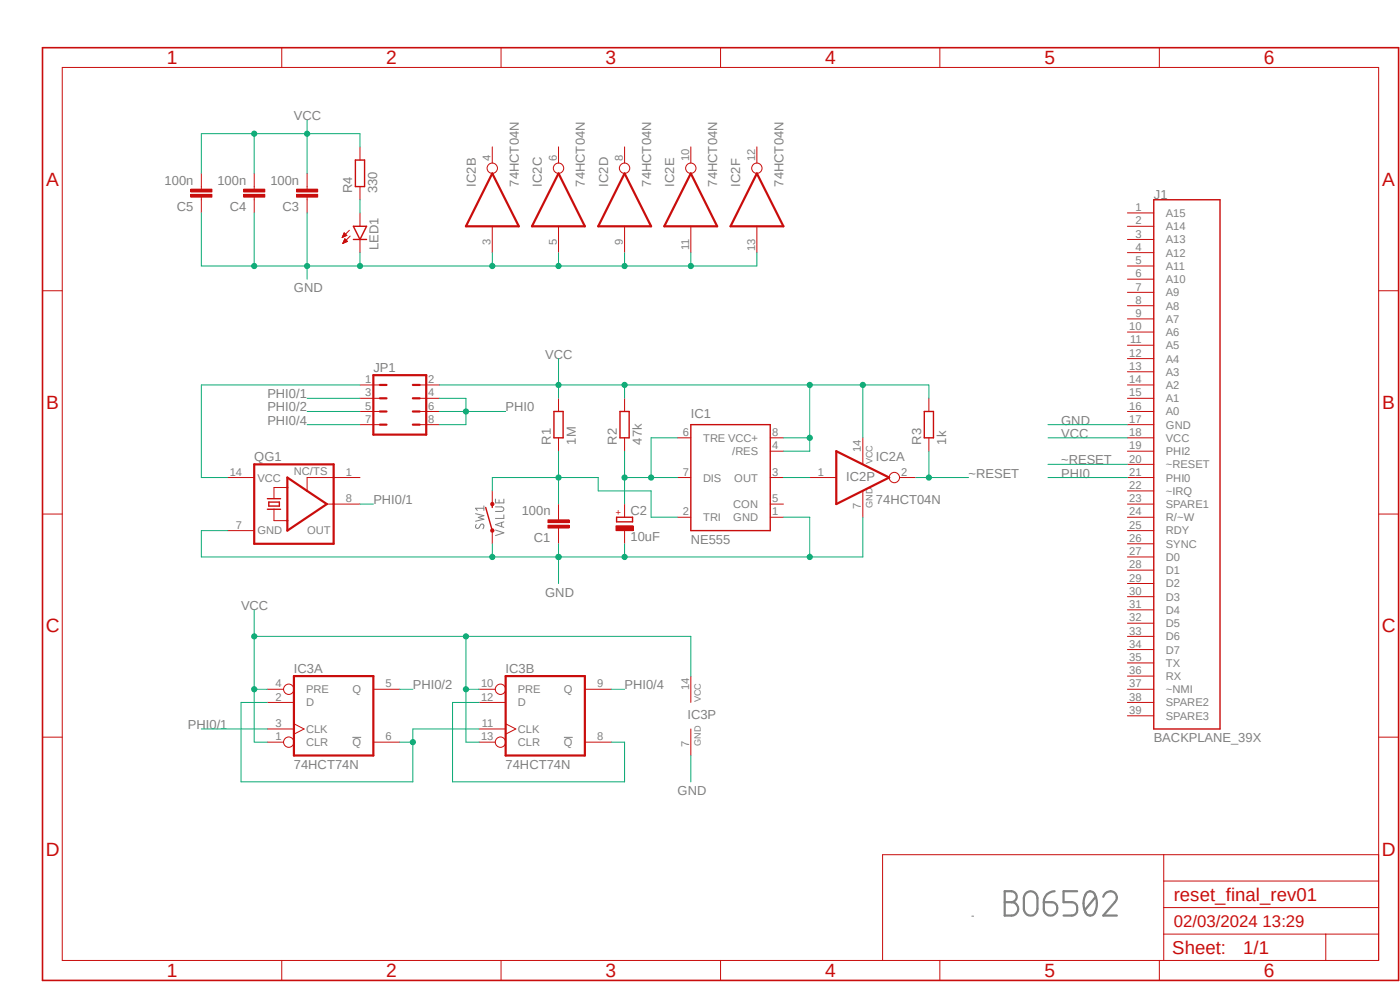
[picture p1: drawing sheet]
<svg xmlns="http://www.w3.org/2000/svg" width="297mm" height="210mm" viewBox="0 0 297 210" stroke-linecap="round" stroke-linejoin="round" font-family="sans-serif">
<path d="M8.4 9.7l288.7 198.9M297.1 9.8l-288.7 198.8" fill="none" stroke="#fff" stroke-width=".21"/>
<g fill="none" stroke="#808080" stroke-width=".21">
<path d="M100.9 109l1.8 .4-1.2 .4 1.2 .4-1.8 .4M101 111.3a.48 .48 0 0 0-.1 .4 .48 .48 0 0 0 .4 .4l.3-.2 .3-.5a.38 .38 0 0 1 .5-.2 .38 .38 0 0 1 .3 .3l-.3 .7M102.7 107.8h-1.8l.4 .5M102.7 107.3v1M105.1 107.5h1.3a.49 .49 0 0 1 .5 .5 .49 .49 0 0 1-.5 .5h-1.3M105.1 112.4l1.8 .6-1.8 .6M105.1 105.9v.8h1.8v-.8M105.9 106v.7M106.4 110.8v.9M106.9 110.7l-1.8 .6 1.8 .6M106.9 109.2v.8h-1.8M74.8 156.4h1.8"/>
<path d="M119.6 156.4h1.9M206.2 194.4h.3"/>
</g>
<path d="M213.1 189.1h1.5a1.17 1.17 0 0 1 1.1 1.1 1.17 1.17 0 0 1-1.1 1.2 1.42 1.42 0 0 1 1.4 1.4 1.42 1.42 0 0 1-1.4 1.4h-1.5zM213.1 191.4h1.5M217.8 189.4a1.43 1.43 0 0 1 1.5-.2 1.43 1.43 0 0 1 .8 1.3v2.3a1.44 1.44 0 0 1-1.4 1.4 1.44 1.44 0 0 1-1.5-1.4v-2.3l.3-.8zM221.4 191.4h1.7a1.43 1.43 0 0 1 1.2 1.6 1.43 1.43 0 0 1-1.5 1.2 1.43 1.43 0 0 1-1.4-1.4zM223.7 189.1a2.24 2.24 0 0 0-2.3 2.3M228.5 189.1h-2.9v2.3h1.8a1.44 1.44 0 0 1 1.1 1.4 1.44 1.44 0 0 1-1.1 1.4h-1.8M230.4 189.5a1.04 1.04 0 0 1 1-.4 1.04 1.04 0 0 1 .9 .7 4 4 0 0 1-.4 4.3 1.24 1.24 0 0 1-1.9-1.2 4.4 4.4 0 0 1 .4-3.4zM232.5 190.2l-2.4 2.9M234.1 190.2a1.42 1.42 0 0 1 2-1 1.42 1.42 0 0 1 .4 2.2l-2.4 2.8h2.8" fill="none" stroke="#808080" stroke-width=".47"/>
<g fill="none" stroke="#c90d0c" stroke-width=".21">
<path d="M65.2 39.6v.5M65.2 41.8v.6M239.2 45.2h5.6M239.2 48h5.6M239.2 50.8h5.6M239.2 53.6h5.6M239.2 56.4h5.6M239.2 59.2h5.6M239.2 62h5.6M239.2 64.9h5.6M239.2 67.6h5.6M239.2 70.4h5.6"/>
<path d="M239.2 73.2h5.6M239.2 76.1h5.6M239.2 78.9h5.6M239.2 81.7h5.6M239.2 84.5h5.6M239.2 87.3h5.6M239.2 90.1h5.6M239.2 92.9h5.6M239.2 95.7h5.6M239.2 98.5h5.6M48.3 101.3h5.6M48.3 112.6h5.6"/>
<path d="M58.1 108v2.4h2.9M61 103.4h-2.9v2.4M69.3 106.9h7.1M76.4 101.3h-11.2v2.8M239.2 101.3h5.6M239.2 104.1h5.6M239.2 106.9h5.6M239.2 109.7h5.6M239.2 112.6h5.6M239.2 115.4h5.6M239.2 118.2h5.6M239.2 120.9h5.6"/>
<path d="M239.2 123.8h5.6M239.2 126.6h5.6M239.2 129.4h5.6M239.2 132.2h5.6M239.2 135h5.6M239.2 137.8h5.6M239.2 140.6h5.6M239.2 143.4h5.6M239.2 146.2h5.6M239.2 149h5.6M239.2 151.8h5.6"/>
</g>
<path d="M244.8 42.4h14v112.2h-14zM56.7 108h2.8M56.7 105.8h2.8M57 106.5h2.3v.9h-2.3z" fill="none" stroke="#c90d0c" stroke-width=".3"/>
<path d="M53.9 98.5h16.9v16.9h-16.9zM61 101.3l8.3 5.6-8.3 5.7z" fill="none" stroke="#c90d0c" stroke-width=".47"/>
<path d="M62.9 40.1h4.5v.6h-4.5z" fill-rule="evenodd" fill="#c90d0c"/>
<path d="M62.9 40.1h4.5v.6h-4.5z" fill="none" stroke="#c90d0c" stroke-width=".21"/>
<path d="M62.9 41.2h4.5v.6h-4.5z" fill-rule="evenodd" fill="#c90d0c"/>
<g fill="none" stroke="#c90d0c" stroke-width=".21">
<path d="M53.9 39.6v.5M65.2 36.8v2.8M76.4 31.2v2.8M76.4 39.6v2.8M53.9 41.8v.6M62.9 41.2h4.5v.6h-4.5zM65.2 42.4v2.8M72.6 50.4h.1M72.6 50.2h.3M72.7 50.2h.4M72.7 50h.6M72.7 51.6h.1"/>
<path d="M72.8 50h.8M72.8 51.5h.2M72.8 49.9h.6M72.8 51.4h.4M72.9 49.7h.5M72.9 51.3h.6M72.9 49.7h.3M72.9 51.2h.8M72.9 49.5h.3M72.9 51.1h.7M73 49.4h.1M73 51h.5"/>
<path d="M73.1 50.9h.3M73.1 50.8h.2M73.2 50.7l-.5 .9M73.2 50.7l.5 .5M73.2 50.7h.1M73.6 50l-.6-.6-.4 1M73.6 50l-1 .4M73.7 51.2l-1 .4M74.1 48.9l-1.5 1.5M74.3 50.1l-1.6 1.5M76.4 45.2v2.8M76.4 50.8v2.8"/>
</g>
<path d="M75.4 34h1.9v5.6h-1.9zM75 48h2.8l-1.4 2.8zM75 50.8h2.8" fill="none" stroke="#c90d0c" stroke-width=".3"/>
<path d="M51.7 40.1h4.5v.6h-4.5z" fill-rule="evenodd" fill="#c90d0c"/>
<path d="M51.7 40.1h4.5v.6h-4.5z" fill="none" stroke="#c90d0c" stroke-width=".21"/>
<path d="M51.7 41.2h4.5v.6h-4.5z" fill-rule="evenodd" fill="#c90d0c"/>
<g fill="none" stroke="#c90d0c" stroke-width=".21">
<path d="M53.9 36.8v2.8M51.7 41.2h4.5v.6h-4.5zM53.9 42.4v2.8M76.4 81.7h4.2M76.4 84.5h4.2M76.4 87.3h4.2M76.4 90.1h4.2M89 81.7h4.2M89 84.5h4.2M89 87.3h4.2M89 90.1h4.2M132.5 84.5v2.8"/>
<path d="M132.5 92.9v2.8M143.7 92.9h2.9M163.4 92.9h2.8M163.4 95.7h2.8M143.7 101.3h2.9M143.7 109.7h2.9M163.4 101.3h2.8M163.4 109.7h2.8M163.4 106.9h2.8"/>
</g>
<path d="M79.2 79.6h11.2v12.6h-11.2zM80.6 81.7h1.4M80.6 84.5h1.4M80.6 87.3h1.4M80.6 90.1h1.4M87.6 81.7h1.4M87.6 84.5h1.4M87.6 87.3h1.4M87.6 90.1h1.4" fill="none" stroke="#c90d0c" stroke-width=".47"/>
<path d="M131.5 87.3h2v5.6h-2zM146.6 90.1h16.8v22.5h-16.8zM130.8 109.7h3.4v1h-3.4z" fill="none" stroke="#c90d0c" stroke-width=".3"/>
<path d="M130.7 111.5h3.6v1.1h-3.6z" fill-rule="evenodd" fill="#c90d0c"/>
<path d="M118.5 109.7v.6M118.5 112v.6M130.7 111.5h3.6v1.1h-3.6zM132.5 106.9v2.8M132.5 112.6v2.8" fill="none" stroke="#c90d0c" stroke-width=".21"/>
<path d="M116.2 110.3h4.5v.6h-4.5z" fill-rule="evenodd" fill="#c90d0c"/>
<path d="M116.2 110.3h4.5v.6h-4.5z" fill="none" stroke="#c90d0c" stroke-width=".21"/>
<path d="M116.2 111.4h4.5v.6h-4.5z" fill-rule="evenodd" fill="#c90d0c"/>
<path d="M118.5 84.5v2.8M118.5 92.9v2.8M116.2 111.4h4.5v.6h-4.5zM118.5 106.9v2.8M118.5 112.6v2.8" fill="none" stroke="#c90d0c" stroke-width=".21"/>
<path d="M117.5 87.3h2v5.6h-2zM103 107.7l1.4 4.9M104.4 106.9v.8" fill="none" stroke="#c90d0c" stroke-width=".3"/>
<path d="M104.2 112.3h.5l.1 .3-.1 .2h-.5z" fill-rule="evenodd" fill="#c90d0c"/>
<path d="M104.2 112.3h.5l.1 .3-.1 .2h-.5z" fill="none" stroke="#c90d0c" stroke-width=".21"/>
<circle cx="104.5" cy="106.9" r=".36" fill="#c90d0c"/>
<g fill="none" stroke="#c90d0c" stroke-width=".21">
<path d="M13.2 14.3h279.3v189.5h-279.3zM59.8 10.1v4.2M106.3 10.1v4.2M152.9 10.1v4.2M199.4 10.1v4.2M246 10.1v4.2M42.7 39.6v.5M104.4 31.2v3.4M118.5 31.2v3.4M132.5 31.2v3.4M146.6 31.2v3.4M160.6 31.2v3.4"/>
<path d="M42.7 41.8v.6M104.4 48v5.6M118.5 48v5.6M132.5 48v5.6M146.6 48v5.6M160.6 48v5.6M9 61.7h4.2M292.5 61.7h4.2M197.1 84.5v2.8M197.1 92.9v2.8M9 109.1h4.2M104.4 104.1v2.8"/>
<path d="M104.4 112.6v2.8M171.8 101.3h5.6M190.8 101.3h3.5M292.5 109.1h4.2M9 156.4h4.2M56.7 157.4h3.5M56.7 149h5.7M56.7 154.6h5.7M56.7 146.2h3.5M62.4 153.5l2.1 1.1-2.1 1.1M79.2 157.4h5.6M79.2 146.2h5.6"/>
<path d="M101.6 157.4h3.5M101.6 149h5.7M101.6 154.6h5.7M101.6 146.2h3.5M107.3 153.5l2.1 1.1-2.1 1.1M124.1 157.4h5.6M124.1 146.2h5.6M292.5 156.4h4.2M246.9 198.2h45.6M246.9 181.3v22.5M246.9 192.5h45.6M246.9 186.9h45.6"/>
<path d="M281.3 198.2v5.6M292.5 181.3h-105.3v22.5M59.8 203.8v4.2M106.3 203.8v4.2M152.9 203.8v4.2M199.4 203.8v4.2M246 203.8v4.2"/>
<circle cx="104.4" cy="35.7" r="1.1"/>
<circle cx="118.5" cy="35.7" r="1.1"/>
<circle cx="132.5" cy="35.7" r="1.1"/>
<circle cx="146.6" cy="35.7" r="1.1"/>
<circle cx="160.6" cy="35.7" r="1.1"/>
<circle cx="104.5" cy="106.9" r=".36"/>
<circle cx="189.7" cy="101.3" r="1.1"/>
<circle cx="61.3" cy="157.4" r="1.1"/>
<circle cx="61.3" cy="146.2" r="1.1"/>
<circle cx="106.2" cy="157.4" r="1.1"/>
<circle cx="106.2" cy="146.2" r="1.1"/>
</g>
<path d="M104.4 36.8l5.7 11.2h-11.3zM118.5 36.8l5.6 11.2h-11.2zM132.5 36.8l5.6 11.2h-11.2zM146.6 36.8l5.5 11.2h-11.2zM160.6 36.8l5.6 11.2h-11.2zM177.4 95.7l11.2 5.6-11.2 5.6zM62.4 143.4h16.8v16.9h-16.8zM107.3 143.4h16.8v16.9h-16.8z" fill="none" stroke="#c90d0c" stroke-width=".47"/>
<path d="M196.1 87.3h1.9v5.6h-1.9z" fill="none" stroke="#c90d0c" stroke-width=".3"/>
<path d="M9 10.1h287.7v197.9h-287.7z" fill="none" stroke="#c90d0c" stroke-width=".34"/>
<path d="M40.5 40.1h4.5v.6h-4.5z" fill-rule="evenodd" fill="#c90d0c"/>
<path d="M40.5 40.1h4.5v.6h-4.5z" fill="none" stroke="#c90d0c" stroke-width=".21"/>
<path d="M40.5 41.2h4.5v.6h-4.5z" fill-rule="evenodd" fill="#c90d0c"/>
<path d="M42.7 36.8v2.8M40.5 41.2h4.5v.6h-4.5zM42.7 42.4v2.8M183 92.9v5.6M183 104.1v5.6M146.6 143.4v5.6M146.6 154.6v5.7" fill="none" stroke="#c90d0c" stroke-width=".21"/>
<path d="M65.2 45.2v14M76.4 53.6v2.8h-11.2M222.3 90.1h16.9" fill="none" stroke="#0dab76" stroke-width=".21"/>
<circle cx="65.2" cy="56.4" r=".55" fill="#0dab76"/>
<g fill="none" stroke="#0dab76" stroke-width=".21">
<path d="M53.9 45.2v11.2h11.3M160.6 53.6v2.8h-84.2"/>
<circle cx="65.2" cy="56.4" r=".55"/>
</g>
<circle cx="76.4" cy="56.4" r=".55" fill="#0dab76"/>
<g fill="none" stroke="#0dab76" stroke-width=".21">
<path d="M146.6 53.6v2.8"/>
<circle cx="76.4" cy="56.4" r=".55"/>
</g>
<circle cx="146.6" cy="56.4" r=".55" fill="#0dab76"/>
<g fill="none" stroke="#0dab76" stroke-width=".21">
<path d="M132.5 53.6v2.8"/>
<circle cx="146.6" cy="56.4" r=".55"/>
</g>
<circle cx="132.5" cy="56.4" r=".55" fill="#0dab76"/>
<g fill="none" stroke="#0dab76" stroke-width=".21">
<path d="M118.5 53.6v2.8"/>
<circle cx="132.5" cy="56.4" r=".55"/>
</g>
<circle cx="118.5" cy="56.4" r=".55" fill="#0dab76"/>
<g fill="none" stroke="#0dab76" stroke-width=".21">
<path d="M104.4 53.6v2.8"/>
<circle cx="118.5" cy="56.4" r=".55"/>
</g>
<circle cx="104.4" cy="56.4" r=".55" fill="#0dab76"/>
<g fill="none" stroke="#0dab76" stroke-width=".21">
<path d="M42.7 45.2v11.2h11.2"/>
<circle cx="104.4" cy="56.4" r=".55"/>
</g>
<circle cx="53.9" cy="56.4" r=".55" fill="#0dab76"/>
<g fill="none" stroke="#0dab76" stroke-width=".21">
<path d="M166.2 109.7h5.6v8.5h-129.1v-5.6h5.6"/>
<circle cx="53.9" cy="56.4" r=".55"/>
</g>
<circle cx="118.5" cy="118.2" r=".55" fill="#0dab76"/>
<g fill="none" stroke="#0dab76" stroke-width=".21">
<path d="M118.5 115.4v8.4"/>
<circle cx="118.5" cy="118.2" r=".55"/>
</g>
<circle cx="118.5" cy="118.2" r=".55" fill="#0dab76"/>
<g fill="none" stroke="#0dab76" stroke-width=".21">
<path d="M104.4 115.4v2.8"/>
<circle cx="118.5" cy="118.2" r=".55"/>
</g>
<circle cx="104.4" cy="118.2" r=".55" fill="#0dab76"/>
<g fill="none" stroke="#0dab76" stroke-width=".21">
<path d="M132.5 115.4v2.8"/>
<circle cx="104.4" cy="118.2" r=".55"/>
</g>
<circle cx="132.5" cy="118.2" r=".55" fill="#0dab76"/>
<g fill="none" stroke="#0dab76" stroke-width=".21">
<path d="M183 109.7v8.5h-11.2"/>
<circle cx="132.5" cy="118.2" r=".55"/>
</g>
<circle cx="171.8" cy="118.2" r=".55" fill="#0dab76"/>
<g fill="none" stroke="#0dab76" stroke-width=".21">
<path d="M65.2 25.5v11.3M65.2 28.4h11.2v2.8M222.3 92.9h16.9M146.6 160.3v5.6"/>
<circle cx="171.8" cy="118.2" r=".55"/>
</g>
<circle cx="65.2" cy="28.4" r=".55" fill="#0dab76"/>
<g fill="none" stroke="#0dab76" stroke-width=".21">
<path d="M42.7 28.4h22.5M53.9 28.4v8.4"/>
<circle cx="65.2" cy="28.4" r=".55"/>
</g>
<circle cx="53.9" cy="28.4" r=".55" fill="#0dab76"/>
<g fill="none" stroke="#0dab76" stroke-width=".21">
<path d="M42.7 28.4v8.4M93.2 81.7h78.6v14h-5.6M166.2 92.9h5.6"/>
<circle cx="53.9" cy="28.4" r=".55"/>
</g>
<circle cx="171.8" cy="92.9" r=".55" fill="#0dab76"/>
<g fill="none" stroke="#0dab76" stroke-width=".21">
<path d="M132.5 81.7v2.8"/>
<circle cx="171.8" cy="92.9" r=".55"/>
</g>
<circle cx="132.5" cy="81.7" r=".55" fill="#0dab76"/>
<g fill="none" stroke="#0dab76" stroke-width=".21">
<path d="M118.5 81.7v2.8"/>
<circle cx="132.5" cy="81.7" r=".55"/>
</g>
<circle cx="118.5" cy="81.7" r=".55" fill="#0dab76"/>
<g fill="none" stroke="#0dab76" stroke-width=".21">
<path d="M118.5 76.1v5.6M171.8 81.7h11.2"/>
<circle cx="118.5" cy="81.7" r=".55"/>
</g>
<circle cx="171.8" cy="81.7" r=".55" fill="#0dab76"/>
<g fill="none" stroke="#0dab76" stroke-width=".21">
<path d="M197.1 84.5v-2.8h-14.1v11.2"/>
<circle cx="171.8" cy="81.7" r=".55"/>
</g>
<circle cx="183.1" cy="81.7" r=".55" fill="#0dab76"/>
<g fill="none" stroke="#0dab76" stroke-width=".21">
<path d="M53.9 129.4v16.8h2.8M53.9 135h44.9v11.2h2.8"/>
<circle cx="183.1" cy="81.7" r=".55"/>
</g>
<circle cx="53.9" cy="135" r=".55" fill="#0dab76"/>
<g fill="none" stroke="#0dab76" stroke-width=".21">
<path d="M53.9 146.2v11.2h2.8"/>
<circle cx="53.9" cy="135" r=".55"/>
</g>
<circle cx="53.9" cy="146.2" r=".55" fill="#0dab76"/>
<g fill="none" stroke="#0dab76" stroke-width=".21">
<path d="M98.8 146.2v11.2h2.8"/>
<circle cx="53.9" cy="146.2" r=".55"/>
</g>
<circle cx="98.9" cy="146.2" r=".55" fill="#0dab76"/>
<g fill="none" stroke="#0dab76" stroke-width=".21">
<path d="M98.8 135h47.8"/>
<circle cx="98.9" cy="146.2" r=".55"/>
</g>
<circle cx="98.9" cy="135" r=".55" fill="#0dab76"/>
<g fill="none" stroke="#0dab76" stroke-width=".21">
<path d="M197.1 95.7v5.6M222.3 98.5h16.9M194.3 101.3h11.2M146.6 135v8.4"/>
<circle cx="98.9" cy="135" r=".55"/>
</g>
<circle cx="197.1" cy="101.3" r=".55" fill="#0dab76"/>
<g fill="none" stroke="#0dab76" stroke-width=".21">
<path d="M93.2 84.5h5.6v5.6h-5.6M93.2 87.3h5.6M222.3 101.3h16.9"/>
<circle cx="197.1" cy="101.3" r=".55"/>
</g>
<circle cx="98.9" cy="87.3" r=".55" fill="#0dab76"/>
<g fill="none" stroke="#0dab76" stroke-width=".21">
<path d="M76.4 42.4v2.8M65.2 84.5h11.2M76.4 81.7h-33.7v19.6h5.6M98.8 87.3h8.5M132.5 95.7v5.6h11.2M143.7 92.9h-5.6v8.4M76.4 106.9h2.8M42.7 154.6h14"/>
<circle cx="98.9" cy="87.3" r=".55"/>
</g>
<circle cx="138.1" cy="101.3" r=".55" fill="#0dab76"/>
<g fill="none" stroke="#0dab76" stroke-width=".21">
<path d="M132.5 101.3v5.6"/>
<circle cx="138.1" cy="101.3" r=".55"/>
</g>
<circle cx="132.5" cy="101.3" r=".55" fill="#0dab76"/>
<g fill="none" stroke="#0dab76" stroke-width=".21">
<path d="M118.5 95.7v11.2M118.5 101.3h8.4v2.8h11.2v5.6h5.6"/>
<circle cx="132.5" cy="101.3" r=".55"/>
</g>
<circle cx="118.5" cy="101.3" r=".55" fill="#0dab76"/>
<g fill="none" stroke="#0dab76" stroke-width=".21">
<path d="M118.5 101.3h-14.1v2.8M166.2 101.3h5.6M56.7 149h-5.6v16.9h36.5v-11.3h14M84.8 157.4h2.8"/>
<circle cx="118.5" cy="101.3" r=".55"/>
</g>
<circle cx="87.6" cy="157.4" r=".55" fill="#0dab76"/>
<g fill="none" stroke="#0dab76" stroke-width=".21">
<path d="M65.2 87.3h11.2M65.2 90.1h11.2M84.8 146.2h2.8M101.6 149h-5.6v16.9h36.5v-8.5h-2.8M129.7 146.2h2.8"/>
<circle cx="87.6" cy="157.4" r=".55"/>
</g>
<g font-size="4.1" fill="#c90d0c">
<text x="35.4" y="13.6">1</text>
<text x="82" y="13.6">2</text>
<text x="128.5" y="13.6">3</text>
<text x="175" y="13.6">4</text>
<text x="221.6" y="13.6">5</text>
<text x="268.1" y="13.6">6</text>
<text x="9.8" y="39.5">A</text>
<text x="293.2" y="39.5">A</text>
<text x="9.8" y="86.8">B</text>
<text x="293.2" y="86.8">B</text>
<text x="9.7" y="134.2">C</text>
<text x="293.2" y="134.2">C</text>
<text x="9.7" y="181.5">D</text>
<text x="293.2" y="181.5">D</text>
<text x="35.4" y="207.3">1</text>
<text x="82" y="207.3">2</text>
<text x="128.5" y="207.3">3</text>
<text x="175" y="207.3">4</text>
<text x="221.6" y="207.3">5</text>
<text x="268.1" y="207.3">6</text>
</g>
<g font-size="3.9" fill="#c90d0c">
<text x="249" y="191.1">reset_final_rev01</text>
<text x="248.7" y="202.5">Sheet:</text>
<text x="263.7" y="202.4">1/1</text>
</g>
<text font-size="3.6" fill="#c90d0c" x="249" y="196.7">02/03/2024 13:29</text>
<g font-size="2.8" fill="#808080">
<text x="62.4" y="25.5">VCC</text>
<text x="34.9" y="39.2">100n</text>
<text x="46.1" y="39.2">100n</text>
<text x="57.4" y="39.2">100n</text>
<text x="74.7" y="41" transform="rotate(-90 74.7 41)">R4</text>
<text x="80" y="41" transform="rotate(-90 80 41)">330</text>
<text x="100.9" y="39.6" transform="rotate(-90 100.9 39.6)">IC2B</text>
<text x="110.1" y="39.6" transform="rotate(-90 110.1 39.6)">74HCT04N</text>
<text x="115" y="39.6" transform="rotate(-90 115 39.6)">IC2C</text>
<text x="124.1" y="39.6" transform="rotate(-90 124.1 39.6)">74HCT04N</text>
<text x="129" y="39.6" transform="rotate(-90 129 39.6)">IC2D</text>
<text x="138.1" y="39.6" transform="rotate(-90 138.1 39.6)">74HCT04N</text>
<text x="143" y="39.6" transform="rotate(-90 143 39.6)">IC2E</text>
<text x="152.1" y="39.6" transform="rotate(-90 152.1 39.6)">74HCT04N</text>
<text x="157.1" y="39.6" transform="rotate(-90 157.1 39.6)">IC2F</text>
<text x="166.2" y="39.6" transform="rotate(-90 166.2 39.6)">74HCT04N</text>
<text x="37.5" y="44.7">C5</text>
<text x="48.7" y="44.7">C4</text>
<text x="59.9" y="44.7">C3</text>
<text x="244.8" y="42.1">J1</text>
<text x="80.3" y="53" transform="rotate(-90 80.3 53)">LED1</text>
<text x="62.4" y="62">GND</text>
<text x="115.7" y="76.1">VCC</text>
<text x="79.2" y="78.9">JP1</text>
<text x="56.7" y="84.5">PHI0/1</text>
<text x="56.7" y="87.3">PHI0/2</text>
<text x="107.3" y="87.3">PHI0</text>
<text x="146.6" y="88.7">IC1</text>
<text x="56.7" y="90.1">PHI0/4</text>
<text x="116.8" y="94.3" transform="rotate(-90 116.8 94.3)">R1</text>
<text x="122.1" y="94.3" transform="rotate(-90 122.1 94.3)">1M</text>
<text x="130.9" y="94.3" transform="rotate(-90 130.9 94.3)">R2</text>
<text x="136.1" y="94.3" transform="rotate(-90 136.1 94.3)">47k</text>
<text x="195.4" y="94.3" transform="rotate(-90 195.4 94.3)">R3</text>
<text x="200.7" y="94.3" transform="rotate(-90 200.7 94.3)">1k</text>
<text x="225.1" y="90.1">GND</text>
<text x="225.1" y="92.9">VCC</text>
<text x="53.9" y="97.8">QG1</text>
<text x="185.8" y="97.8">IC2A</text>
<text x="205.5" y="101.3">~RESET</text>
<text x="225.1" y="98.5">~RESET</text>
<text x="225.1" y="101.3">PHI0</text>
<text x="79.2" y="106.9">PHI0/1</text>
<text x="179.5" y="102">IC2P</text>
<text x="185.8" y="106.9">74HCT04N</text>
<text x="110.7" y="109.3">100n</text>
<text x="133.8" y="109.2">C2</text>
<text x="113.3" y="114.9">C1</text>
<text x="133.8" y="114.8">10uF</text>
<text x="146.6" y="115.4">NE555</text>
<text x="51.1" y="129.4">VCC</text>
<text x="115.7" y="126.6">GND</text>
<text x="62.4" y="142.7">IC3A</text>
<text x="107.3" y="142.7">IC3B</text>
<text x="87.6" y="146.2">PHI0/2</text>
<text x="132.5" y="146.2">PHI0/4</text>
<text x="39.9" y="154.6">PHI0/1</text>
<text x="145.8" y="152.5">IC3P</text>
<text x="244.8" y="157.4">BACKPLANE_39X</text>
<text x="62.4" y="163.1">74HCT74N</text>
<text x="107.3" y="163.1">74HCT74N</text>
<text x="143.8" y="168.7">GND</text>
</g>
<g font-size="2.4" fill="#808080">
<text x="104.1" y="34.2" transform="rotate(-90 104.1 34.2)">4</text>
<text x="118.1" y="34.2" transform="rotate(-90 118.1 34.2)">6</text>
<text x="132.1" y="34.2" transform="rotate(-90 132.1 34.2)">8</text>
<text x="146.2" y="34.2" transform="rotate(-90 146.2 34.2)">10</text>
<text x="160.2" y="34.2" transform="rotate(-90 160.2 34.2)">12</text>
<text x="240.9" y="44.8">1</text>
<text x="240.9" y="47.6">2</text>
<text x="247.4" y="46">A15</text>
<text x="104.1" y="51.9" transform="rotate(-90 104.1 51.9)">3</text>
<text x="118.1" y="51.9" transform="rotate(-90 118.1 51.9)">5</text>
<text x="132.1" y="51.9" transform="rotate(-90 132.1 51.9)">9</text>
<text x="146.2" y="53" transform="rotate(-90 146.2 53)">11</text>
<text x="160.2" y="53.2" transform="rotate(-90 160.2 53.2)">13</text>
<text x="240.9" y="50.4">3</text>
<text x="240.9" y="53.2">4</text>
<text x="247.4" y="48.9">A14</text>
<text x="247.4" y="51.6">A13</text>
<text x="240.9" y="56">5</text>
<text x="240.9" y="58.8">6</text>
<text x="247.4" y="54.4">A12</text>
<text x="247.4" y="57.3">A11</text>
<text x="240.9" y="61.6">7</text>
<text x="240.9" y="64.4">8</text>
<text x="247.4" y="60.1">A10</text>
<text x="247.4" y="62.9">A9</text>
<text x="247.4" y="65.7">A8</text>
<text x="239.6" y="70.1">10</text>
<text x="240.9" y="67.3">9</text>
<text x="247.4" y="68.5">A7</text>
<text x="247.4" y="71.3">A6</text>
<text x="239.6" y="75.7">12</text>
<text x="239.7" y="72.9">11</text>
<text x="247.4" y="74.1">A5</text>
<text x="247.4" y="76.9">A4</text>
<text x="77.5" y="81.3">1</text>
<text x="90.8" y="81.3">2</text>
<text x="239.6" y="78.5">13</text>
<text x="239.6" y="81.3">14</text>
<text x="247.4" y="79.7">A3</text>
<text x="247.4" y="82.5">A2</text>
<text x="77.5" y="84.1">3</text>
<text x="77.5" y="86.9">5</text>
<text x="77.5" y="89.7">7</text>
<text x="90.8" y="84.1">4</text>
<text x="90.8" y="86.9">6</text>
<text x="90.8" y="89.7">8</text>
<text x="239.6" y="84.1">15</text>
<text x="239.6" y="86.9">16</text>
<text x="239.6" y="89.7">17</text>
<text x="247.4" y="85.3">A1</text>
<text x="247.4" y="88.1">A0</text>
<text x="144.9" y="92.5">6</text>
<text x="149.1" y="93.7">TRE VCC+</text>
<text x="163.8" y="92.5">8</text>
<text x="163.8" y="95.3">4</text>
<text x="182.6" y="95.9" transform="rotate(-90 182.6 95.9)">14</text>
<text x="239.6" y="92.5">18</text>
<text x="239.6" y="95.3">19</text>
<text x="247.4" y="90.9">GND</text>
<text x="247.4" y="93.7">VCC</text>
<text x="48.7" y="100.9">14</text>
<text x="62.4" y="100.8">NC/TS</text>
<text x="73.4" y="100.9">1</text>
<text x="144.9" y="100.9">7</text>
<text x="155.3" y="96.6">/RES</text>
<text x="163.8" y="100.9">3</text>
<text x="173.5" y="100.9">1</text>
<text x="191.2" y="100.9">2</text>
<text x="239.6" y="98.1">20</text>
<text x="239.6" y="100.9">21</text>
<text x="247.4" y="96.6">PHI2</text>
<text x="247.4" y="99.4">~RESET</text>
<text x="54.6" y="102.2">VCC</text>
<text x="73.4" y="106.6">8</text>
<text x="149.1" y="102.2">DIS</text>
<text x="155.6" y="107.8">CON</text>
<text x="155.8" y="102.2">OUT</text>
<text x="163.8" y="106.6">5</text>
<text x="239.6" y="103.7">22</text>
<text x="239.6" y="106.6">23</text>
<text x="247.4" y="102.2">PHI0</text>
<text x="247.4" y="105">~IRQ</text>
<text x="247.4" y="107.8">SPARE1</text>
<text x="50" y="112.1">7</text>
<text x="54.6" y="113.4">GND</text>
<text x="65.2" y="113.4">OUT</text>
<text x="144.9" y="109.3">2</text>
<text x="149.1" y="110.6">TRI</text>
<text x="155.6" y="110.6">GND</text>
<text x="163.8" y="109.3">1</text>
<text x="182.6" y="108" transform="rotate(-90 182.6 108)">7</text>
<text x="239.6" y="109.3">24</text>
<text x="239.6" y="112.1">25</text>
<text x="247.4" y="110.6">R/~W</text>
<text x="247.4" y="113.4">RDY</text>
<text x="239.6" y="115">26</text>
<text x="239.6" y="117.8">27</text>
<text x="247.4" y="116.2">SYNC</text>
<text x="247.4" y="119">D0</text>
<text x="239.6" y="120.6">28</text>
<text x="239.6" y="123.4">29</text>
<text x="247.4" y="121.8">D1</text>
<text x="247.4" y="124.6">D2</text>
<text x="239.6" y="126.2">30</text>
<text x="239.6" y="129">31</text>
<text x="239.6" y="131.8">32</text>
<text x="247.4" y="127.4">D3</text>
<text x="247.4" y="130.2">D4</text>
<text x="239.6" y="134.6">33</text>
<text x="239.6" y="137.4">34</text>
<text x="247.4" y="133.1">D5</text>
<text x="247.4" y="135.8">D6</text>
<text x="239.6" y="140.2">35</text>
<text x="239.6" y="143">36</text>
<text x="247.4" y="138.6">D7</text>
<text x="247.4" y="141.4">TX</text>
<text x="58.5" y="148.6">2</text>
<text x="58.5" y="145.8">4</text>
<text x="64.9" y="149.9">D</text>
<text x="64.9" y="147.1">PRE</text>
<text x="74.8" y="147.1">Q</text>
<text x="81.8" y="145.8">5</text>
<text x="102.1" y="148.6">12</text>
<text x="102.1" y="145.8">10</text>
<text x="109.9" y="149.9">D</text>
<text x="109.9" y="147.1">PRE</text>
<text x="119.6" y="147.1">Q</text>
<text x="126.7" y="145.8">9</text>
<text x="146.2" y="146.4" transform="rotate(-90 146.2 146.4)">14</text>
<text x="239.6" y="145.8">37</text>
<text x="239.6" y="148.6">38</text>
<text x="247.4" y="144.3">RX</text>
<text x="247.4" y="147.1">~NMI</text>
<text x="247.4" y="149.9">SPARE2</text>
<text x="58.5" y="154.3">3</text>
<text x="64.9" y="155.5">CLK</text>
<text x="102.2" y="154.3">11</text>
<text x="109.9" y="155.5">CLK</text>
<text x="239.6" y="151.4">39</text>
<text x="247.4" y="152.7">SPARE3</text>
<text x="58.5" y="157.1">1</text>
<text x="64.9" y="158.3">CLR</text>
<text x="74.8" y="158.3">Q</text>
<text x="81.8" y="157.1">6</text>
<text x="102.1" y="157.1">13</text>
<text x="109.9" y="158.3">CLR</text>
<text x="119.6" y="158.3">Q</text>
<text x="126.7" y="157.1">8</text>
<text x="146.2" y="158.5" transform="rotate(-90 146.2 158.5)">7</text>
</g>
<g font-size="1.9" fill="#808080">
<text x="185.1" y="98.5" transform="rotate(-90 185.1 98.5)">VCC</text>
<text x="185.1" y="107.8" transform="rotate(-90 185.1 107.8)">GND</text>
<text x="148.7" y="149" transform="rotate(-90 148.7 149)">VCC</text>
<text x="148.7" y="158.3" transform="rotate(-90 148.7 158.3)">GND</text>
</g>
<text font-size="1.9" fill="#c90d0c" x="131.9" y="109.3" transform="rotate(-90 131.9 109.3)">+</text>
</svg>
